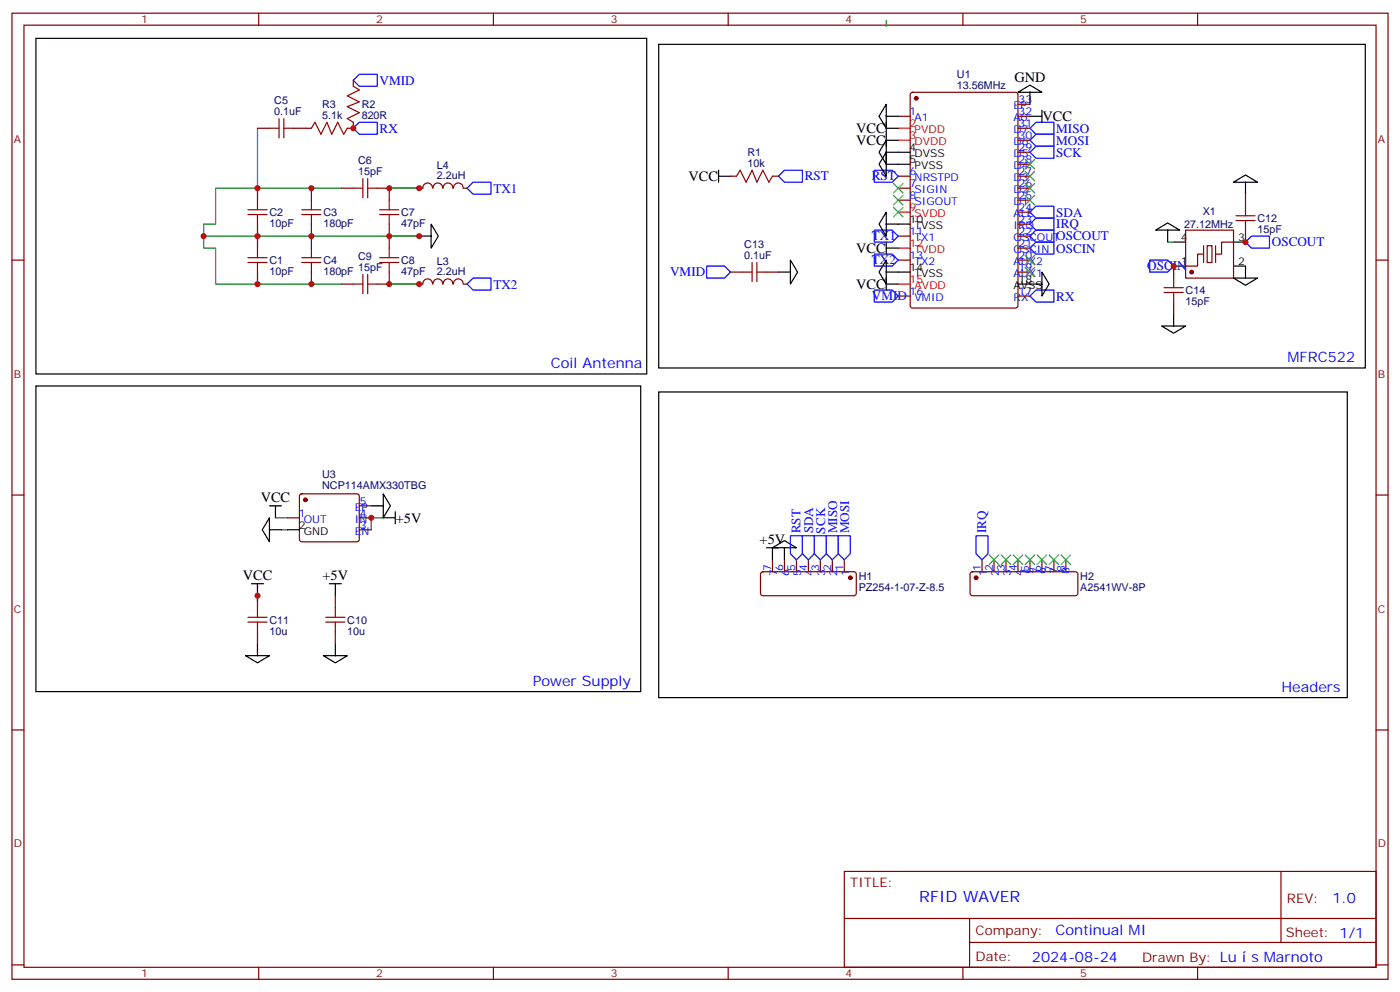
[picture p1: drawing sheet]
<svg xmlns="http://www.w3.org/2000/svg" width="412mm" height="292mm" viewBox="0 0 412 292" stroke-linecap="round" stroke-linejoin="round" font-family="sans-serif">
<g fill="none" stroke="#870000" stroke-width=".35">
<path d="M3.5 3.9h405.4v284.3h-405.4zM7.1 7.4h398.2v277.3h-398.2zM76.2 3.9v3.5M145.3 3.9v3.5M214.5 3.9v3.5M283.6 3.9v3.5M352.8 3.9v3.5M75.8 37.7h3.6M86.4 37.7h5.3M104.1 36v1.7h-1.8M104.1 23.6v1.8M264.6 34.2h3.5"/>
<path d="M268.3 27.4l.5-.2h30.4l.6 .4 .1 62.4-.5 .6-30.6 .1-.6-.5-.1-62.3zM299.9 34.2h3.5M299.9 37.7h3.5M299.9 30.7h3.5M75.8 55.4v3.5M91.7 55.4v3.5M100.5 55.4h3.6M111.1 55.4h3.6v3.5M123.5 55.4h1M124.6 55.4a1.41 1.41 0 0 1 1.4-1.5 1.41 1.41 0 0 1 1.4 1.5M127.6 55.4a1.41 1.41 0 0 1 1.4-1.5 1.41 1.41 0 0 1 1.4 1.5M130.6 55.4a1.41 1.41 0 0 1 1.4-1.5 1.41 1.41 0 0 1 1.4 1.5"/>
<path d="M133.6 55.4a1.41 1.41 0 0 1 1.4-1.5 1.41 1.41 0 0 1 1.4 1.5M136.5 55.4h1.1M215.2 51.9h1.8M227.5 51.9h1.8M264.6 51.9h3.5M264.6 55.4h3.5M264.6 58.9h3.5M299.9 51.9h3.5M299.9 55.4h3.5M299.9 58.9h3.5M299.9 48.3h3.5M299.9 44.8h3.5"/>
<path d="M299.9 41.3h3.5M366.9 57.1v3.6M3.5 76.6h3.6M75.8 66v7M91.7 66v7M114.7 66v7M264.6 76.6h3.5M264.6 69.5h3.5M299.9 76.6h3.5M299.9 69.5h3.5M299.9 73h3.5M299.9 66h3.5"/>
<path d="M299.9 62.4h3.5M345.7 78.3v3.5M349.2 67.7h14.2v14.1h-14.2zM354.5 74.8h-1.7v3.5h-3.6M355.6 72.3h1.4v5h-1.4zM363.4 71.3h-3.6v3.5h-1.7M366.9 67.7v3.6M405.3 76.6h3.6M75.8 80.1v3.5M91.7 80.1v3.5M100.5 83.6h3.6M114.7 80.1v3.5h-3.6"/>
<path d="M123.5 83.6h1M124.6 83.6a1.41 1.41 0 0 1 1.4-1.5 1.41 1.41 0 0 1 1.4 1.5M127.6 83.6a1.41 1.41 0 0 1 1.4-1.5 1.41 1.41 0 0 1 1.4 1.5M130.6 83.6a1.41 1.41 0 0 1 1.4-1.5 1.41 1.41 0 0 1 1.4 1.5M133.6 83.6a1.41 1.41 0 0 1 1.4-1.5 1.41 1.41 0 0 1 1.4 1.5M136.5 83.6h1.1M215.2 80.1h3.5M225.8 80.1h3.5M264.6 87.1h3.5M299.9 87.1h3.5M299.9 80.1h3.5M345.7 88.9v3.5"/>
<path d="M3.5 145.7h3.6M84.7 152.4h3.5M88.4 145.6l.5-.3h16.2l.5 .3 .2 .4v12.7l-.2 .5-.5 .3h-16.2l-.5-.3-.2-.5v-12.7zM105.8 152.4h3.6M105.8 155.9h3.6M105.8 148.9h3.6M405.3 145.7h3.6M75.8 175.3v3.6M98.8 175.3v3.6M224.2 168.5l.5-.2h27.1l.4 .7v5.6l-.2 .5-.5 .2h-26.8l-.5-.2-.2-.5v-5.6zM227.5 164.7v3.6M231.1 164.7v3.6"/>
<path d="M234.6 164.7v3.6M238.1 164.7v3.6M241.7 164.7v3.6M245.2 164.7v3.6M248.7 164.7v3.6M286 168.5l.5-.2h30.3l.5 .2 .2 .5v5.6l-.2 .5-.5 .2h-30.3l-.5-.2-.2-.5v-5.6zM289.3 164.7v3.6M292.8 164.7v3.6M296.3 164.7v3.6M299.9 164.7v3.6M303.4 164.7v3.6M306.9 164.7v3.6"/>
<path d="M310.4 164.7v3.6M314 164.7v3.6M75.8 185.9v3.5M98.8 185.9v3.5M3.5 214.8h3.6M405.3 214.8h3.6M248.7 256.5h156.6v28.2h-156.6zM377.3 256.5v20.9M248.7 270.3h156.5M285.6 277.4h119.6M285.6 270.3v14.1M3.5 284h3.6"/>
<path d="M76.2 284.7v3.5M145.3 284.7v3.5M214.5 284.7v3.5M283.6 284.7v3.5M352.8 284.7v3.5M405.3 284h3.6"/>
</g>
<g fill="#870000" stroke="#870000" stroke-width=".35">
<circle cx="269.9" cy="28.9" r=".53"/>
<circle cx="351" cy="80.1" r=".53"/>
<circle cx="250.5" cy="170" r=".53"/>
<circle cx="287.5" cy="170" r=".53"/>
<circle cx="90" cy="147.1" r=".53"/>
</g>
<path d="M264.6 37.7h3.5M264.6 41.3h3.5M264.6 62.4h3.5M264.6 73h3.5M264.6 83.6h3.5" fill="none" stroke="#f00" stroke-width=".35"/>
<g fill="none" stroke="#000" stroke-width=".35">
<path d="M10.6 11.3h179.9v98.8h-179.9zM194 13.1h208.2v95.2h-208.2zM261.1 30.7v7l-2.2-3.5zM261.1 36v7M261.1 37.7h3.5M261.1 34.2h3.5M299.9 27.2l3.5-2.2 3.5 2.2zM303.4 34.2h3.5M303.4 27.2v3.5M306.9 32.5v3.5M211.7 51.9h3.5M211.7 50.1v3.5"/>
<path d="M261.1 41.3v7l-2.2-3.5zM261.1 44.8v7.1l-2.2-3.6zM261.1 44.8h7M261.1 48.3h7M261.1 41.3h3.5M363.4 53.6l3.5-2.1 3.5 2.1zM366.9 53.6v3.5M123.5 69.5h3.5M127 66l2.1 3.5-2.1 3.5zM232.8 76.6l2.1 3.5-2.1 3.5zM261.1 76.6v7l-2.2-3.5zM261.1 62.4v7.1l-2.2-3.5z"/>
<path d="M261.1 66h7M261.1 71.3v3.5M261.1 73h3.5M340.4 67.7l3.6-2.1 3.5 2.1zM344 67.7v3.6M345.7 78.3h3.5M345.7 71.3h3.5M363.4 78.3h3.5v3.5M363.4 71.3h3.5M229.3 80.1h3.5M261.1 80.1h7M261.1 83.6h3.5"/>
<path d="M261.1 81.8v3.6M299.9 83.6h7M306.9 80.1l2.1 3.5-2.1 3.5zM342.2 96h7l-3.5 2.1zM345.7 92.4v3.6M363.4 81.8h7l-3.5 2.2zM10.6 113.6h178.1v90h-178.1zM194 115.4h202.9v89.9h-202.9zM79.4 152.4v7.1l-2.1-3.6zM79.4 148.9h3.5M79.4 155.9h3.5M81.1 148.9v3.5"/>
<path d="M84.7 155.9h3.5M109.4 148.9h3.5M112.9 145.3l2.1 3.6-2.1 3.5zM112.9 152.4h3.5M116.4 150.6v3.6M74.1 171.8h3.5M75.8 171.8v3.5M97 171.8h3.5M98.8 171.8v3.5M225.8 161.2h3.5M227.5 161.2l3.6-2.1 3.5 2.1zM227.5 161.2v3.5"/>
<path d="M231.1 161.2v3.5M72.3 193h7.1l-3.6 2.1zM75.8 189.4v3.6M95.2 193h7.1l-3.5 2.1zM98.8 189.4v3.6"/>
</g>
<path d="M354.5 72.3v5M358.1 72.3v5" fill="none" stroke="#871200" stroke-width=".35"/>
<path d="M261.1 6v1.8" fill="none" stroke="#248c24" stroke-width=".35"/>
<g fill="none" stroke="#00f" stroke-width=".35">
<path d="M104.1 23.6l1.7-1.7h5.3v3.5h-5.3zM104.1 37.7l1.7-1.7h5.3v3.5h-5.3zM303.4 37.7l1.8-1.7h5.2v3.5h-5.2zM137.6 55.4l1.7-1.8h5.3v3.5h-5.3zM231.1 50.1h5.3v3.5h-5.3l-1.8-1.7zM257.5 50.1h5.3l1.8 1.8-1.8 1.7h-5.3zM303.4 41.3l1.8-1.8h5.2v3.5h-5.2zM303.4 44.8l1.8-1.8h5.2v3.6h-5.2zM208.1 78.3h5.3l1.8 1.8-1.8 1.7h-5.3zM257.5 67.7h5.3l1.8 1.8-1.8 1.8h-5.3zM257.5 74.8h5.3l1.8 1.8-1.8 1.7h-5.3zM303.4 73l1.8-1.7h5.2v3.5h-5.2z"/>
<path d="M303.4 69.5l1.8-1.8h5.2v3.6h-5.2zM303.4 62.4l1.8-1.7h5.2v3.5h-5.2zM303.4 66l1.8-1.8h5.2v3.5h-5.2zM338.7 76.6h5.3l1.7 1.7-1.7 1.8h-5.3zM366.9 71.3l1.8-1.8h5.2v3.5h-5.2zM137.6 83.6l1.7-1.8h5.3v3.6h-5.3zM257.5 85.4h5.3l1.8 1.7-1.8 1.8h-5.3zM303.4 87.1l1.8-1.7h5.2v3.5h-5.2zM232.8 157.7h3.6v5.3l-1.8 1.7-1.8-1.7zM236.4 157.7h3.5v5.3l-1.8 1.7-1.7-1.7zM239.9 157.7h3.5v5.3l-1.7 1.7-1.8-1.7zM243.4 157.7h3.5v5.3l-1.7 1.7-1.8-1.7z"/>
<path d="M246.9 157.7h3.6v5.3l-1.8 1.7-1.8-1.7zM287.5 157.7h3.5v5.3l-1.7 1.7-1.8-1.7z"/>
</g>
<path d="M75.8 37.7v17.7M100.5 55.4h-37v10.6h-3.5v7h3.5v10.6h37M114.7 55.4h8.8M60 69.5h63.5M344 71.3h1.7M114.7 83.6h8.8M81.1 152.4h3.6M82.9 155.9h1.8M112.9 152.4h-3.5v3.5M75.8 175.3v1.8" fill="none" stroke="#008700" stroke-width=".35"/>
<g fill="none" stroke="#3c3" stroke-width=".35">
<path d="M263.2 57.5l2.8 2.8M263.2 54l2.8 2.8M266 57.5l-2.8 2.8M266 54l-2.8 2.8M302 46.9l2.8 2.8M302 50.4l2.8 2.9M302 54l2.8 2.8M302 57.5l2.8 2.8M304.8 46.9l-2.8 2.8M304.8 50.4l-2.8 2.9M304.8 54l-2.8 2.8M304.8 57.5l-2.8 2.8"/>
<path d="M263.2 61l2.8 2.9M266 61l-2.8 2.9M302 78.7l2.8 2.8M302 75.1l2.8 2.9M304.8 78.7l-2.8 2.8M304.8 75.1l-2.8 2.9M291.4 163.3l2.8 2.9M294.2 163.3l-2.8 2.9M294.9 163.3l2.8 2.9M297.7 163.3l-2.8 2.9M298.4 163.3l2.9 2.9M301.3 163.3l-2.9 2.9"/>
<path d="M302 163.3l2.8 2.9M304.8 163.3l-2.8 2.9M305.5 163.3l2.8 2.9M308.3 163.3l-2.8 2.9M309 163.3l2.9 2.9M311.9 163.3l-2.9 2.9M312.6 163.3l2.8 2.9M315.4 163.3l-2.8 2.9"/>
</g>
<g fill="none" stroke="#a10000" stroke-width=".35">
<path d="M79.4 37.7h2.8M82.2 34.9v5.7M83.6 37.7h2.8M83.6 34.9v5.7M91.7 37.7l1.1-1.7 1.7 3.5 1.8-3.5 1.4 3.5 1.8-3.5 1.7 3.5 1.1-1.8M104.1 25.4l1.7 1.1-3.5 1.7 3.5 1.8-3.5 1.4 3.5 1.8-3.5 1.7 1.8 1.1M75.8 58.9v2.8M91.7 58.9v2.8M104.1 55.4h2.8M106.9 52.6v5.6M108.3 55.4h2.8M108.3 52.6v5.6"/>
<path d="M114.7 58.9v2.8M217 51.9l1-1.8 1.8 3.5 1.7-3.5 1.5 3.5 1.7-3.5 1.8 3.5 1-1.7M73 75.8h5.7M73 77.3h5.7M73 61.7h5.7M73 63.1h5.7M75.8 63.1v2.9M75.8 73v2.8M75.8 77.3v2.8M88.9 75.8h5.6M88.9 77.3h5.6M88.9 61.7h5.6"/>
<path d="M88.9 63.1h5.6M91.7 63.1v2.9M91.7 73v2.8M91.7 77.3v2.8M111.8 75.8h5.7M111.8 77.3h5.7M111.8 61.7h5.7M111.8 63.1h5.7M114.7 63.1v2.9M114.7 73v2.8M114.7 77.3v2.8M221.5 77.3v5.6"/>
<path d="M223 77.3v5.6M364.1 63.5h5.6M364.1 64.9h5.6M366.9 60.7v2.8M366.9 64.9v2.8M104.1 83.6h2.8M106.9 80.8v5.6M108.3 80.8v5.6M108.3 83.6h2.8M218.7 80.1h2.8M223 80.1h2.8M342.9 84.7h5.6"/>
<path d="M342.9 86.1h5.6M345.7 81.8v2.9M345.7 86.1v2.8M75.8 178.9v2.8M98.8 178.9v2.8M73 181.7h5.7M73 183.1h5.7M75.8 183.1v2.8M96 181.7h5.6M96 183.1h5.6M98.8 183.1v2.8"/>
</g>
<g fill="#c00">
<circle cx="109.4" cy="152.4" r=".88"/>
<circle cx="114.7" cy="83.6" r=".88"/>
<circle cx="114.7" cy="55.4" r=".88"/>
<circle cx="123.5" cy="55.4" r=".88"/>
<circle cx="123.5" cy="83.6" r=".88"/>
<circle cx="114.7" cy="69.5" r=".88"/>
<circle cx="75.8" cy="69.5" r=".88"/>
<circle cx="91.7" cy="69.5" r=".88"/>
<circle cx="123.5" cy="69.5" r=".88"/>
<circle cx="75.8" cy="55.4" r=".88"/>
<circle cx="75.8" cy="83.6" r=".88"/>
<circle cx="91.7" cy="55.4" r=".88"/>
<circle cx="91.7" cy="83.6" r=".88"/>
<circle cx="75.8" cy="175.3" r=".88"/>
<circle cx="345.7" cy="78.3" r=".88"/>
<circle cx="366.9" cy="71.3" r=".88"/>
<circle cx="104.1" cy="37.7" r=".88"/>
<circle cx="60" cy="69.5" r=".88"/>
</g>
<text font-size="4.6" fill="#00f" x="270.8" y="265.5">RFID WAVER</text>
<g font-size="4.2">
<text x="298.8" y="24">GND</text>
<text x="307.1" y="35.7">VCC</text>
<text x="252.2" y="39.2">VCC</text>
<text x="252.2" y="42.7">VCC</text>
<text x="202.8" y="53.3">VCC</text>
<text x="252.2" y="74.5">VCC</text>
<text x="252.2" y="85.1">VCC</text>
<text x="76.8" y="147.8">VCC</text>
<text x="116.6" y="153.9">+5V</text>
<text x="223.8" y="160.2">+5V</text>
<text x="71.5" y="170.7">VCC</text>
<text x="95" y="170.7">+5V</text>
</g>
<g font-size="4.2" fill="#00f">
<text x="379.2" y="106.5">MFRC522</text>
<text x="162.3" y="108.3">Coil Antenna</text>
<text x="157" y="201.8">Power Supply</text>
<text x="377.5" y="203.6">Headers</text>
<text x="392.5" y="265.7">1.0</text>
<text x="310.9" y="275.3">Continual MI</text>
<text x="304" y="283.1">2024-08-24</text>
<text x="368.6" y="283">s Marnoto</text>
</g>
<g font-size="3.9" fill="#00f">
<text x="111.8" y="25">VMID</text>
<text x="111.8" y="39.1">RX</text>
<text x="311.1" y="39.1">MISO</text>
<text x="311.1" y="46.2">SCK</text>
<text x="311.1" y="42.7">MOSI</text>
<text x="237.1" y="53.1">RST</text>
<text x="256.8" y="53.1">RST</text>
<text x="145.3" y="56.8">TX1</text>
<text x="311.1" y="63.8">SDA</text>
<text x="256.8" y="70.7">TX1</text>
<text x="311.1" y="70.7">OSCOUT</text>
<text x="311.1" y="67.2">IRQ</text>
<text x="256.8" y="77.8">TX2</text>
<text x="311.1" y="74.4">OSCIN</text>
<text x="374.6" y="72.5">OSCOUT</text>
<text x="197.4" y="81.3">VMID</text>
<text x="338" y="79.6">OSCIN</text>
<text x="145.3" y="85">TX2</text>
<text x="256.8" y="88.4">VMID</text>
<text x="311.1" y="88.5">RX</text>
<text x="235.8" y="157" transform="rotate(-90 235.8 157)">RST</text>
<text x="239.5" y="157" transform="rotate(-90 239.5 157)">SDA</text>
<text x="243" y="157" transform="rotate(-90 243 157)">SCK</text>
<text x="246.6" y="157" transform="rotate(-90 246.6 157)">MISO</text>
<text x="250.1" y="157" transform="rotate(-90 250.1 157)">MOSI</text>
<text x="290.5" y="157" transform="rotate(-90 290.5 157)">IRQ</text>
</g>
<g font-size="3.9" fill="#800">
<text x="250.5" y="261.1">TITLE:</text>
<text x="379.1" y="265.7">REV:</text>
<text x="287.4" y="275.3">Company:</text>
<text x="378.7" y="275.9">Sheet: 1/1</text>
<text x="287.4" y="282.9">Date:</text>
<text x="336.4" y="283">Drawn By: Lu</text>
</g>
<g font-size="3.2" fill="#800">
<text x="41.6" y="6.9">1</text>
<text x="110.8" y="6.9">2</text>
<text x="179.9" y="6.9">3</text>
<text x="249.1" y="6.9">4</text>
<text x="318.2" y="6.9">5</text>
<text x="4.1" y="42">A</text>
<text x="405.9" y="42">A</text>
<text x="4.1" y="111.1">B</text>
<text x="405.9" y="111.1">B</text>
<text x="4.1" y="180.3">C</text>
<text x="405.9" y="180.3">C</text>
<text x="4.1" y="249.4">D</text>
<text x="405.9" y="249.4">D</text>
<text x="41.6" y="287.7">1</text>
<text x="110.8" y="287.7">2</text>
<text x="179.9" y="287.7">3</text>
<text x="249.1" y="287.7">4</text>
<text x="318.2" y="287.7">5</text>
</g>
<g font-size="3.2" fill="#000080">
<text x="281.9" y="23">U1</text>
<text x="281.9" y="26.1">13.56MHz</text>
<text x="80.8" y="33.9">0.1uF</text>
<text x="80.8" y="30.7">C5</text>
<text x="94.9" y="34.9">5.1k</text>
<text x="94.9" y="31.9">R3</text>
<text x="106.5" y="35.1">820R</text>
<text x="106.5" y="31.8">R2</text>
<text x="220.1" y="46">R1</text>
<text x="105.5" y="51.5">15pF</text>
<text x="105.5" y="48.3">C6</text>
<text x="128.7" y="52.8">2.2uH</text>
<text x="128.7" y="49.6">L4</text>
<text x="220.1" y="49">10k</text>
<text x="79.4" y="63.6">C2</text>
<text x="95.2" y="63.6">C3</text>
<text x="118.2" y="63.6">C7</text>
<text x="354.3" y="63.4">X1</text>
<text x="370.4" y="65.3">C12</text>
<text x="79.4" y="66.8">10pF</text>
<text x="95.2" y="66.8">180pF</text>
<text x="118.2" y="66.8">47pF</text>
<text x="348.8" y="67.1">27.12MHz</text>
<text x="370.4" y="68.6">15pF</text>
<text x="79.4" y="77.7">C1</text>
<text x="95.2" y="77.7">C4</text>
<text x="105.5" y="76.6">C9</text>
<text x="118.2" y="77.7">C8</text>
<text x="128.7" y="77.8">L3</text>
<text x="219.2" y="76.2">0.1uF</text>
<text x="219.2" y="73.1">C13</text>
<text x="79.4" y="80.9">10pF</text>
<text x="95.2" y="80.9">180pF</text>
<text x="105.5" y="79.7">15pF</text>
<text x="118.2" y="80.9">47pF</text>
<text x="128.7" y="81">2.2uH</text>
<text x="349.2" y="89.7">15pF</text>
<text x="349.2" y="86.5">C14</text>
<text x="94.9" y="143.9">NCP114AMX330TBG</text>
<text x="94.9" y="140.6">U3</text>
<text x="252.9" y="173.9">PZ254-1-07-Z-8.5</text>
<text x="252.9" y="170.7">H1</text>
<text x="318.2" y="173.9">A2541WV-8P</text>
<text x="318.2" y="170.7">H2</text>
<text x="79.4" y="183.5">C11</text>
<text x="102.3" y="183.5">C10</text>
<text x="79.4" y="186.7">10u</text>
<text x="102.3" y="186.7">10u</text>
</g>
<g font-size="3.2" fill="#00f">
<text x="267.9" y="33.9">1</text>
<text x="269.4" y="35.6">A1</text>
<text x="298.6" y="35.6">A0</text>
<text x="298.6" y="32.1">EP</text>
<text x="300" y="33.9">32</text>
<text x="300" y="30.3">33</text>
<text x="298.6" y="39.2">D7</text>
<text x="300" y="40.9">30</text>
<text x="300" y="37.4">31</text>
<text x="298.6" y="46.2">D5</text>
<text x="298.6" y="42.7">D6</text>
<text x="300" y="48">28</text>
<text x="300" y="44.4">29</text>
<text x="267.9" y="51.5">6</text>
<text x="269.4" y="53.3">NRSTPD</text>
<text x="298.6" y="53.3">D3</text>
<text x="298.6" y="49.7">D4</text>
<text x="300" y="51.5">27</text>
<text x="267.9" y="55">7</text>
<text x="267.9" y="58.6">8</text>
<text x="269.4" y="56.8">SIGIN</text>
<text x="298.6" y="56.8">D2</text>
<text x="300" y="58.6">25</text>
<text x="300" y="55">26</text>
<text x="269.4" y="60.3">SIGOUT</text>
<text x="298.6" y="63.9">ALE</text>
<text x="298.6" y="60.3">D1</text>
<text x="300" y="65.6">23</text>
<text x="300" y="62.1">24</text>
<text x="267.9" y="69.1">11</text>
<text x="269.4" y="70.9">TX1</text>
<text x="298.6" y="70.9">OSCOUT</text>
<text x="298.6" y="67.4">IRQ</text>
<text x="300" y="69.1">22</text>
<text x="267.9" y="76.2">13</text>
<text x="269.4" y="78">TX2</text>
<text x="298.6" y="78">AUX2</text>
<text x="298.6" y="74.4">OSCIN</text>
<text x="300" y="76.2">20</text>
<text x="300" y="72.7">21</text>
<text x="298.6" y="81.5">AUX1</text>
<text x="300" y="79.7">19</text>
<text x="267.9" y="86.8">16</text>
<text x="269.4" y="88.5">VMID</text>
<text x="298.6" y="88.5">RX</text>
<text x="300" y="86.8">17</text>
<text x="106" y="148.5">5</text>
<text x="88" y="152">1</text>
<text x="89.5" y="153.8">OUT</text>
<text x="104.5" y="153.8">IN</text>
<text x="104.5" y="150.3">EP</text>
<text x="106" y="155.6">3</text>
<text x="106" y="152">4</text>
<text x="104.5" y="157.3">EN</text>
<text x="227.2" y="168.1" transform="rotate(-90 227.2 168.1)">7</text>
<text x="229" y="169.6" transform="rotate(-90 229 169.6)">7</text>
<text x="230.7" y="168.1" transform="rotate(-90 230.7 168.1)">6</text>
<text x="232.5" y="169.6" transform="rotate(-90 232.5 169.6)">6</text>
<text x="234.2" y="168.1" transform="rotate(-90 234.2 168.1)">5</text>
<text x="236" y="169.6" transform="rotate(-90 236 169.6)">5</text>
<text x="237.8" y="168.1" transform="rotate(-90 237.8 168.1)">4</text>
<text x="239.5" y="169.6" transform="rotate(-90 239.5 169.6)">4</text>
<text x="241.3" y="168.1" transform="rotate(-90 241.3 168.1)">3</text>
<text x="243.1" y="169.6" transform="rotate(-90 243.1 169.6)">3</text>
<text x="244.8" y="168.1" transform="rotate(-90 244.8 168.1)">2</text>
<text x="246.6" y="169.6" transform="rotate(-90 246.6 169.6)">2</text>
<text x="248.4" y="168.1" transform="rotate(-90 248.4 168.1)">1</text>
<text x="250.1" y="169.6" transform="rotate(-90 250.1 169.6)">1</text>
<text x="288.9" y="168.1" transform="rotate(-90 288.9 168.1)">1</text>
<text x="290.7" y="169.6" transform="rotate(-90 290.7 169.6)">1</text>
<text x="292.5" y="168.1" transform="rotate(-90 292.5 168.1)">2</text>
<text x="294.2" y="169.6" transform="rotate(-90 294.2 169.6)">2</text>
<text x="296" y="168.1" transform="rotate(-90 296 168.1)">3</text>
<text x="297.7" y="169.6" transform="rotate(-90 297.7 169.6)">3</text>
<text x="299.5" y="168.1" transform="rotate(-90 299.5 168.1)">4</text>
<text x="301.3" y="169.6" transform="rotate(-90 301.3 169.6)">4</text>
<text x="303" y="168.3" transform="rotate(-90 303 168.3)">5</text>
<text x="304.4" y="169" transform="rotate(-90 304.4 169)">5</text>
<text x="306.6" y="168.3" transform="rotate(-90 306.6 168.3)">6</text>
<text x="308" y="169" transform="rotate(-90 308 169)">6</text>
<text x="310.1" y="168.3" transform="rotate(-90 310.1 168.3)">7</text>
<text x="311.5" y="169" transform="rotate(-90 311.5 169)">7</text>
<text x="313.6" y="168.3" transform="rotate(-90 313.6 168.3)">8</text>
<text x="315" y="169" transform="rotate(-90 315 169)">8</text>
</g>
<g font-size="3.2" fill="#f00">
<text x="267.9" y="37.4">2</text>
<text x="267.9" y="40.9">3</text>
<text x="269.4" y="39.2">PVDD</text>
<text x="269.4" y="42.7">DVDD</text>
<text x="267.9" y="62.1">9</text>
<text x="269.4" y="63.9">SVDD</text>
<text x="267.9" y="72.7">12</text>
<text x="269.4" y="74.4">TVDD</text>
<text x="267.9" y="83.3">15</text>
<text x="269.4" y="85">AVDD</text>
</g>
<g font-size="3.2">
<text x="267.9" y="44.4">4</text>
<text x="267.9" y="48">5</text>
<text x="269.4" y="46.2">DVSS</text>
<text x="269.4" y="49.7">PVSS</text>
<text x="267.9" y="65.6">10</text>
<text x="269.4" y="67.4">TVSS</text>
<text x="347.8" y="70.9">4</text>
<text x="364.8" y="70.9">3</text>
<text x="347.8" y="78">1</text>
<text x="364.8" y="78">2</text>
<text x="267.9" y="79.7">14</text>
<text x="269.4" y="81.5">TVSS</text>
<text x="300" y="83.3">18</text>
<text x="298.6" y="85">AVSS</text>
<text x="88" y="155.6">2</text>
<text x="89.5" y="157.3">GND</text>
</g>
</svg>
